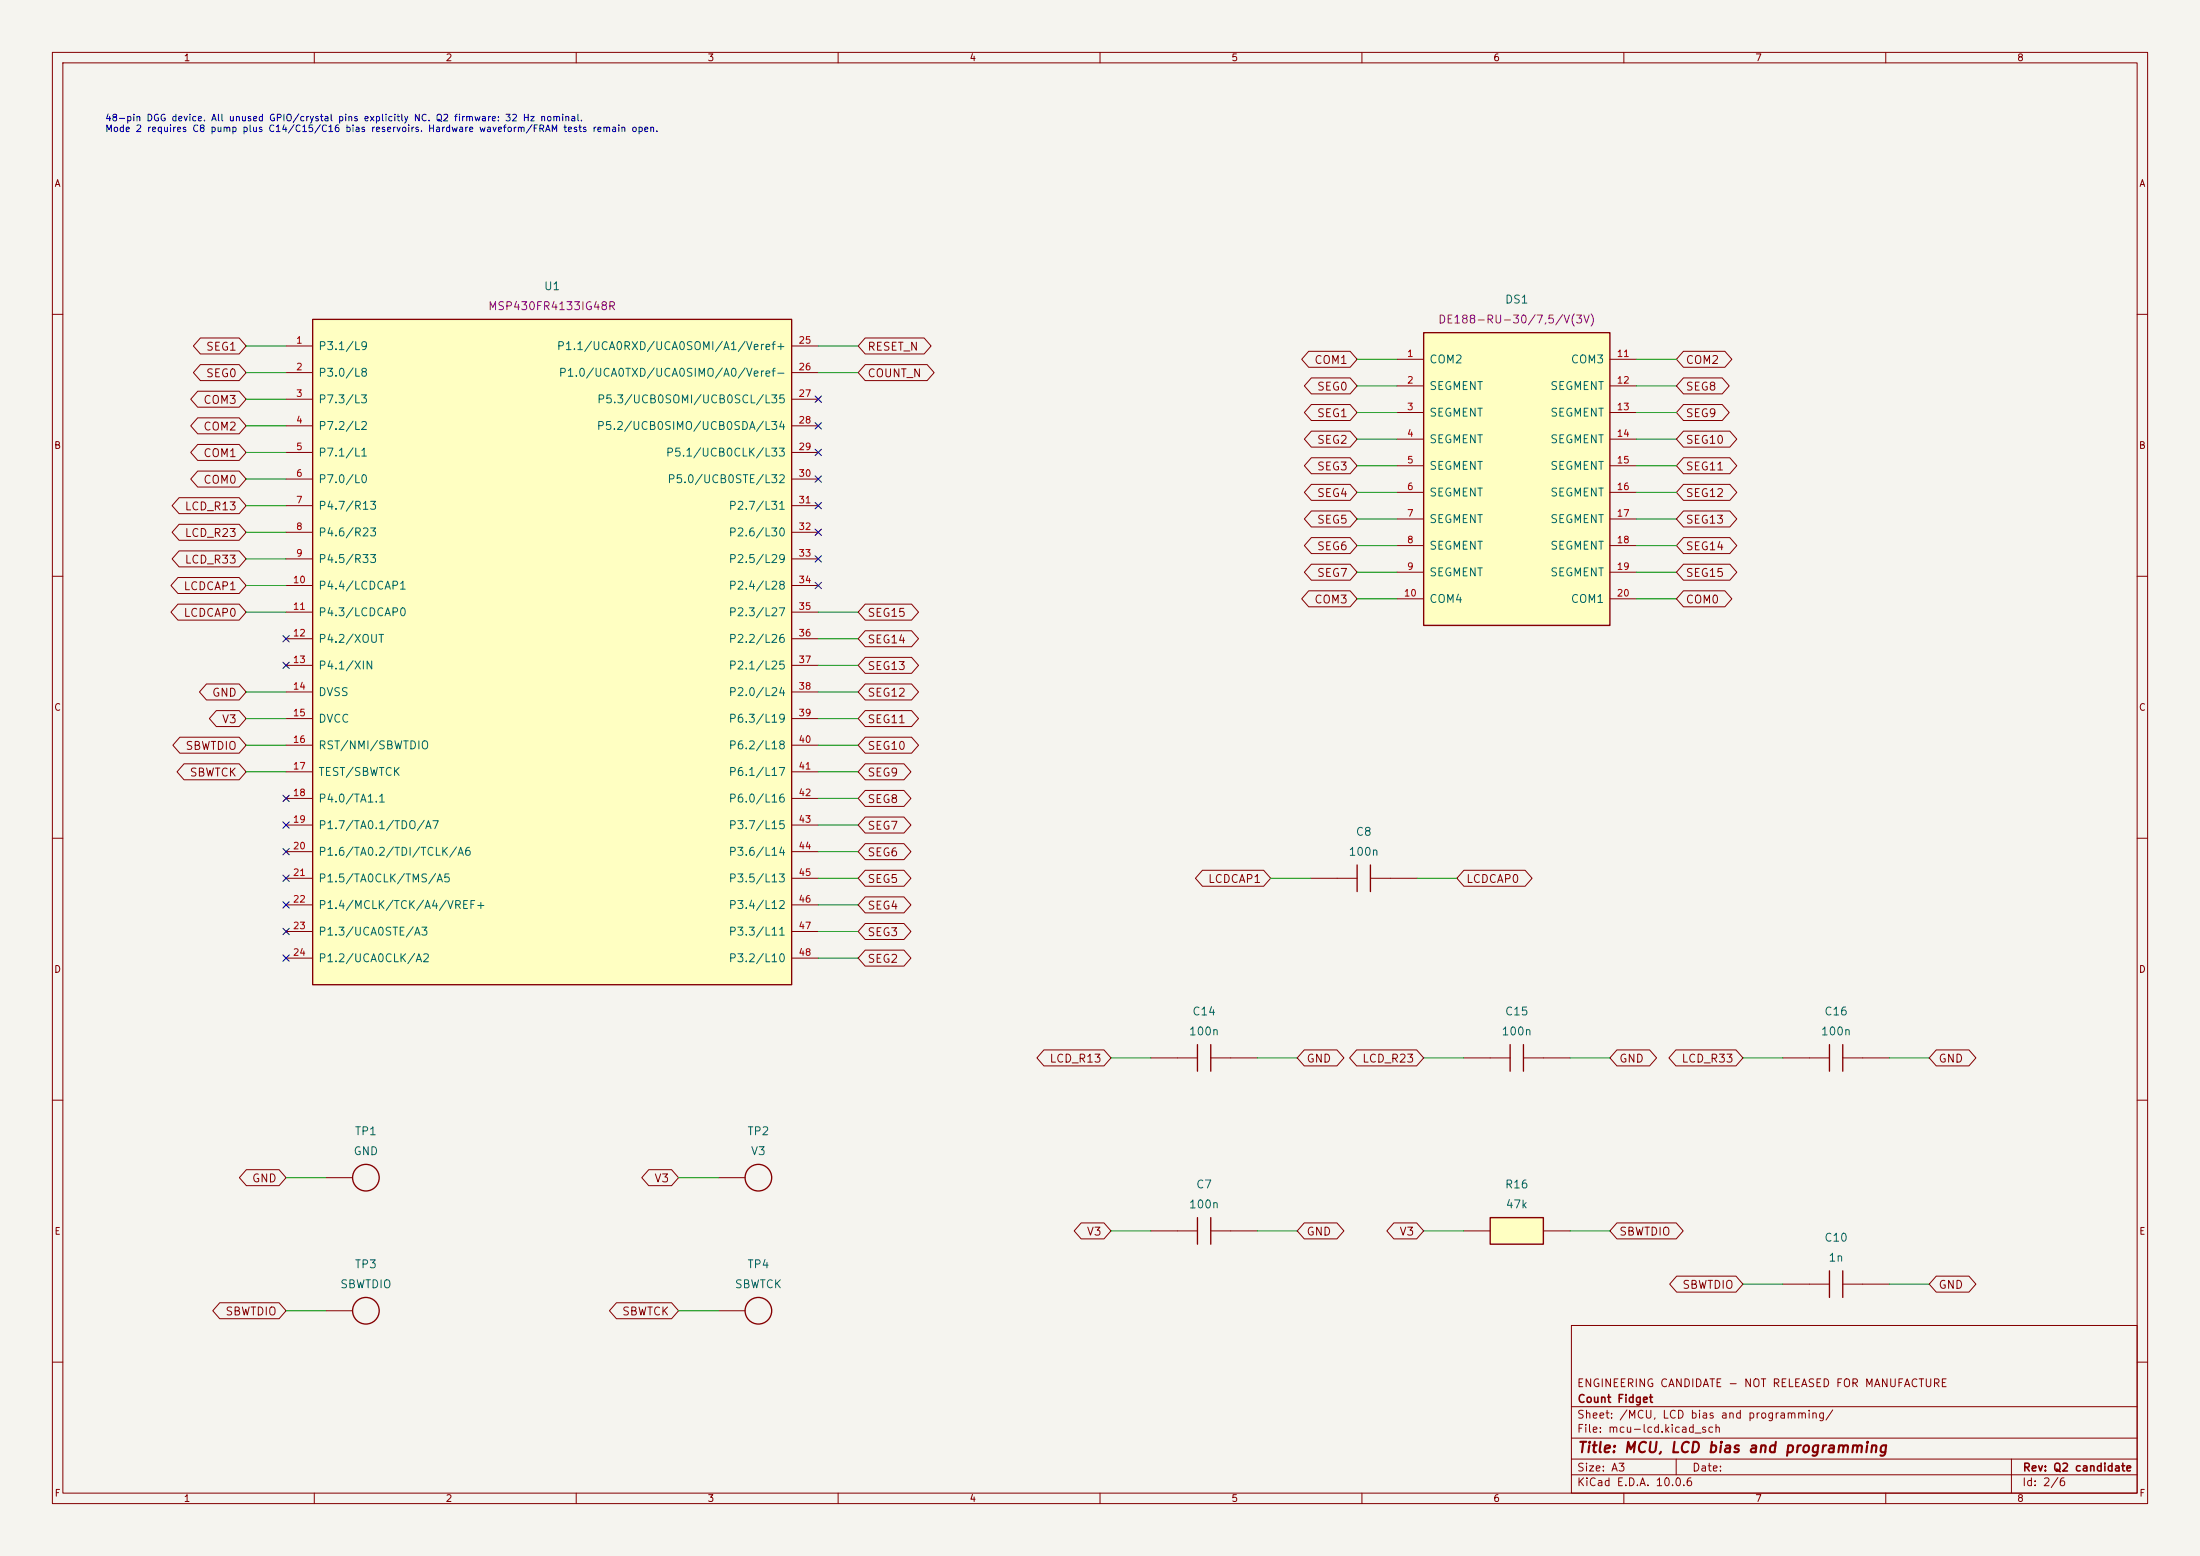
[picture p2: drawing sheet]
<svg xmlns="http://www.w3.org/2000/svg" width="420mm" height="297mm" viewBox="0 0 420 297" stroke-linecap="round" stroke-linejoin="round" font-family="sans-serif">
<path d="M0 0h420v297h-420z" fill="#f5f4ef" stroke="#f5f4ef" stroke-width=".19"/>
<g fill="none" stroke="#840000" stroke-width=".19">
<path d="M10 10h400v277h-400zM12 12h396v273h-396zM60 10v2M110 10v2M160 10v2M210 10v2M260 10v2M310 10v2M360 10v2M10 60h2M408 60h2M10 110h2"/>
<path d="M408 110h2M10 160h2M408 160h2M10 210h2M408 210h2M300 253h108v32h-108zM10 260h2M300 278.5h108M300 274.5h108M300 268.5h108M320 278.5v3M384 278.5v6.5"/>
<path d="M408 260h2M60 285v2M110 285v2M160 285v2M210 285v2M260 285v2M300 281.5h108M310 285v2M360 285v2"/>
</g>
<path d="M284.5 232.4h10.1v5.1h-10.1z" fill="#ffffc2"/>
<g fill="none" stroke="#840000" stroke-width=".25">
<path d="M284.5 232.4h10.1v5.1h-10.1z"/>
<circle cx="144.8" cy="250.2" r="2.54"/>
</g>
<path d="M279.4 234.9h5.1M294.6 234.9h5.1M137.2 250.2h5" fill="none" stroke="#840000" stroke-width=".19"/>
<path d="M271.8 63.5h35.5v55.9h-35.5z" fill="#ffffc2"/>
<g fill="none" stroke="#840000" stroke-width=".25">
<path d="M271.8 63.5h35.5v55.9h-35.5zM259.1 165.1v5.1M261.6 165.1v5.1M349.2 199.4v5.1M351.8 199.4v5.1M228.6 232.4v5.1M231.1 232.4v5.1M349.2 242.6v5M351.8 242.6v5"/>
<circle cx="69.8" cy="224.8" r="2.54"/>
<circle cx="144.8" cy="224.8" r="2.54"/>
<circle cx="69.8" cy="250.2" r="2.54"/>
</g>
<g fill="none" stroke="#840000" stroke-width=".19">
<path d="M266.7 68.6h5.1M266.7 73.7h5.1M266.7 78.7h5.1M307.3 68.6h5.1M307.3 73.7h5.1M307.3 78.7h5.1M266.7 83.8h5.1M266.7 88.9h5.1M266.7 94h5.1M266.7 99.1h5.1M307.3 83.8h5.1M307.3 88.9h5.1"/>
<path d="M307.3 94h5.1M307.3 99.1h5.1M266.7 104.1h5.1M266.7 109.2h5.1M266.7 114.3h5.1M307.3 104.1h5.1M307.3 109.2h5.1M307.3 114.3h5.1M250.2 167.6h8.9M261.6 167.6h8.9M340.4 201.9h8.8M351.8 201.9h8.9"/>
<path d="M62.2 224.8h5.1M137.2 224.8h5M219.7 234.9h8.9M231.1 234.9h8.9M62.2 250.2h5.1M340.4 245.1h8.8M351.8 245.1h8.9"/>
</g>
<path d="M59.7 61h91.4v127h-91.4z" fill="#ffffc2"/>
<path d="M59.7 61h91.4v127h-91.4zM228.6 199.4v5.1M231.1 199.4v5.1M288.3 199.4v5.1M290.8 199.4v5.1" fill="none" stroke="#840000" stroke-width=".25"/>
<g fill="none" stroke="#840000" stroke-width=".19">
<path d="M37.7 79.8h8l1.3 1.5-1.3 1.5h-8l-1.3-1.5zM37.7 74.7h8l1.3 1.5-1.3 1.5h-8l-1.3-1.5zM38.3 69.6h7.4l1.3 1.5-1.3 1.5h-7.4l-1.4-1.5zM38.3 64.5h7.4l1.3 1.5-1.3 1.6h-7.4l-1.4-1.6zM54.6 66h5.1M54.6 71.1h5.1M54.6 76.2h5.1M151.1 66h5.1M151.1 71.1h5.1M151.1 76.2h5.1M165.2 64.5h11.2l1.3 1.5-1.3 1.6h-11.2l-1.4-1.6zM165.2 69.6h11.8l1.3 1.5-1.3 1.5h-11.8l-1.4-1.5z"/>
<path d="M249.8 67.1h7.9l1.4 1.5-1.4 1.5h-7.9l-1.3-1.5zM250.3 77.2h7.4l1.4 1.5-1.4 1.6h-7.4l-1.3-1.6zM250.3 72.1h7.4l1.4 1.6-1.4 1.5h-7.4l-1.3-1.5zM321.4 77.2h7.4l1.3 1.5-1.3 1.6h-7.4l-1.4-1.6zM321.4 72.1h7.4l1.3 1.6-1.3 1.5h-7.4l-1.4-1.5zM321.4 67.1h7.9l1.3 1.5-1.3 1.5h-7.9l-1.4-1.5zM34.2 95h11.5l1.3 1.5-1.3 1.5h-11.5l-1.3-1.5zM37.7 89.9h8l1.3 1.5-1.3 1.6h-8l-1.3-1.6zM37.7 84.8h8l1.3 1.6-1.3 1.5h-8l-1.3-1.5zM54.6 81.3h5.1M54.6 86.4h5.1M54.6 91.4h5.1"/>
<path d="M54.6 96.5h5.1M151.1 81.3h5.1M151.1 86.4h5.1M151.1 91.4h5.1M151.1 96.5h5.1M250.3 97.5h7.4l1.4 1.6-1.4 1.5h-7.4l-1.3-1.5zM250.3 92.5h7.4l1.4 1.5-1.4 1.5h-7.4l-1.3-1.5zM250.3 87.4h7.4l1.4 1.5-1.4 1.5h-7.4l-1.3-1.5zM250.3 82.3h7.4l1.4 1.5-1.4 1.5h-7.4l-1.3-1.5zM321.4 92.5h8.8l1.4 1.5-1.4 1.5h-8.8l-1.4-1.5zM321.4 97.5h8.8l1.4 1.6-1.4 1.5h-8.8l-1.4-1.5zM321.4 87.4h8.8l1.4 1.5-1.4 1.5h-8.8l-1.4-1.5z"/>
<path d="M321.4 82.3h8.8l1.4 1.5-1.4 1.5h-8.8l-1.4-1.5zM34 110.2h11.7l1.3 1.6-1.3 1.5h-11.7l-1.4-1.5zM34 115.3h11.7l1.3 1.5-1.3 1.6h-11.7l-1.4-1.6zM34.2 100.1h11.5l1.3 1.5-1.3 1.5h-11.5l-1.3-1.5zM34.2 105.2h11.5l1.3 1.5-1.3 1.5h-11.5l-1.3-1.5zM54.6 101.6h5.1M54.6 106.7h5.1M54.6 111.8h5.1M54.6 116.8h5.1M151.1 101.6h5.1M151.1 106.7h5.1M151.1 111.8h5.1"/>
<path d="M151.1 116.8h5.1M165.2 115.3h8.8l1.4 1.5-1.4 1.6h-8.8l-1.4-1.6zM249.8 112.8h7.9l1.4 1.5-1.4 1.5h-7.9l-1.3-1.5zM250.3 107.7h7.4l1.4 1.5-1.4 1.5h-7.4l-1.3-1.5zM250.3 102.6h7.4l1.4 1.5-1.4 1.6h-7.4l-1.3-1.6zM321.4 112.8h7.9l1.3 1.5-1.3 1.5h-7.9l-1.4-1.5zM321.4 107.7h8.8l1.4 1.5-1.4 1.5h-8.8l-1.4-1.5zM321.4 102.6h8.8l1.4 1.5-1.4 1.6h-8.8l-1.4-1.6zM39.4 130.6h6.3l1.3 1.5-1.3 1.5h-6.3l-1.3-1.5zM41.3 135.6h4.4l1.3 1.6-1.3 1.5h-4.4l-1.3-1.5zM54.6 121.9h5.1M54.6 127h5.1"/>
<path d="M54.6 132.1h5.1M54.6 137.2h5.1M151.1 121.9h5.1M151.1 127h5.1M151.1 132.1h5.1M151.1 137.2h5.1M165.2 120.4h8.8l1.4 1.5-1.4 1.5h-8.8l-1.4-1.5zM165.2 125.5h8.8l1.4 1.5-1.4 1.5h-8.8l-1.4-1.5zM165.2 130.6h8.8l1.4 1.5-1.4 1.5h-8.8l-1.4-1.5zM165.2 135.6h8.8l1.4 1.6-1.4 1.5h-8.8l-1.4-1.5zM34.3 140.7h11.4l1.3 1.5-1.3 1.6h-11.4l-1.3-1.6zM35.1 145.8h10.6l1.3 1.5-1.3 1.5h-10.6l-1.3-1.5z"/>
<path d="M54.6 142.2h5.1M54.6 147.3h5.1M54.6 152.4h5.1M54.6 157.5h5.1M151.1 142.2h5.1M151.1 147.3h5.1M151.1 152.4h5.1M151.1 157.5h5.1M165.2 140.7h8.8l1.4 1.5-1.4 1.6h-8.8l-1.4-1.6zM165.2 145.8h7.4l1.3 1.5-1.3 1.5h-7.4l-1.4-1.5zM165.2 150.9h7.4l1.3 1.5-1.3 1.5h-7.4l-1.4-1.5zM165.2 156h7.4l1.3 1.5-1.3 1.5h-7.4l-1.4-1.5z"/>
<path d="M54.6 162.6h5.1M54.6 167.6h5.1M54.6 172.7h5.1M54.6 177.8h5.1M151.1 162.6h5.1M151.1 167.6h5.1M151.1 172.7h5.1M151.1 177.8h5.1M165.2 161h7.4l1.3 1.6-1.3 1.5h-7.4l-1.4-1.5zM165.2 166.1h7.4l1.3 1.5-1.3 1.6h-7.4l-1.4-1.6zM165.2 171.2h7.4l1.3 1.5-1.3 1.5h-7.4l-1.4-1.5zM165.2 176.3h7.4l1.3 1.5-1.3 1.5h-7.4l-1.4-1.5z"/>
<path d="M229.5 166.1h11.7l1.4 1.5-1.4 1.6h-11.7l-1.3-1.6zM279.5 166.1h11.7l1.3 1.5-1.3 1.6h-11.7l-1.4-1.6zM54.6 182.9h5.1M151.1 182.9h5.1M165.2 181.4h7.4l1.3 1.5-1.3 1.5h-7.4l-1.4-1.5zM199.3 200.4h11.5l1.3 1.5-1.3 1.6h-11.5l-1.3-1.6zM219.7 201.9h8.9M231.1 201.9h8.9M249 200.4h6.2l1.4 1.5-1.4 1.6h-6.2l-1.4-1.6zM259 200.4h11.4l1.4 1.5-1.4 1.6h-11.4l-1.4-1.6zM279.4 201.9h8.9M290.8 201.9h8.9"/>
<path d="M308.7 200.4h6.2l1.4 1.5-1.4 1.6h-6.2l-1.4-1.6zM319.9 200.4h11.5l1.3 1.5-1.3 1.6h-11.5l-1.3-1.6zM369.6 200.4h6.3l1.3 1.5-1.3 1.6h-6.3l-1.3-1.6zM47 223.3h6.3l1.3 1.5-1.3 1.5h-6.3l-1.3-1.5zM123.8 223.3h4.4l1.3 1.5-1.3 1.5h-4.4l-1.3-1.5zM206.4 233.4h4.4l1.3 1.5-1.3 1.6h-4.4l-1.3-1.6zM249 233.4h6.2l1.4 1.5-1.4 1.6h-6.2l-1.4-1.6zM266.1 233.4h4.3l1.4 1.5-1.4 1.6h-4.3l-1.3-1.6zM308.7 233.4h11.3l1.3 1.5-1.3 1.6h-11.3l-1.4-1.6zM42 248.7h11.3l1.3 1.5-1.3 1.5h-11.3l-1.4-1.5zM117.7 248.7h10.5l1.3 1.5-1.3 1.5h-10.5l-1.4-1.5zM320.1 243.6h11.3l1.3 1.5-1.3 1.5h-11.3l-1.4-1.5z"/>
<path d="M369.6 243.6h6.3l1.3 1.5-1.3 1.5h-6.3l-1.3-1.5z"/>
</g>
<g fill="none" stroke="#009600" stroke-width=".19">
<path d="M47 66h7.6M47 71.1h7.6M47 76.2h7.6M156.2 66h7.6M156.2 71.1h7.6M259.1 73.7h7.6M259.1 78.7h7.6M259.1 68.6h7.6M312.4 73.7h7.6M312.4 78.7h7.6M312.4 68.6h7.6M47 81.3h7.6"/>
<path d="M47 86.4h7.6M47 91.4h7.6M47 96.5h7.6M259.1 99.1h7.6M259.1 83.8h7.6M259.1 88.9h7.6M259.1 94h7.6M312.4 99.1h7.6M312.4 83.8h7.6M312.4 88.9h7.6M312.4 94h7.6M47 106.7h7.6"/>
<path d="M47 111.8h7.6M47 116.8h7.6M47 101.6h7.6M156.2 116.8h7.6M259.1 104.1h7.6M259.1 109.2h7.6M259.1 114.3h7.6M312.4 104.1h7.6M312.4 109.2h7.6M312.4 114.3h7.6M47 137.2h7.6M47 132.1h7.6"/>
<path d="M156.2 137.2h7.6M156.2 132.1h7.6M156.2 127h7.6M156.2 121.9h7.6M47 147.3h7.6M47 142.2h7.6M156.2 157.5h7.6M156.2 152.4h7.6M156.2 147.3h7.6M156.2 142.2h7.6M156.2 177.8h7.6M156.2 172.7h7.6"/>
<path d="M156.2 167.6h7.6M156.2 162.6h7.6M242.6 167.6h7.6M270.5 167.6h7.6M156.2 182.9h7.6M212.1 201.9h7.6M240 201.9h7.6M271.8 201.9h7.6M299.7 201.9h7.6M332.7 201.9h7.7M360.7 201.9h7.6M54.6 224.8h7.6"/>
<path d="M129.5 224.8h7.7M212.1 234.9h7.6M240 234.9h7.6M271.8 234.9h7.6M299.7 234.9h7.6M54.6 250.2h7.6M129.5 250.2h7.7M332.7 245.1h7.7M360.7 245.1h7.6"/>
</g>
<g fill="none" stroke="#000084" stroke-width=".19">
<path d="M155.6 75.6l1.2 1.2M156.8 75.6l-1.2 1.2M155.6 95.9l1.2 1.2M155.6 90.8l1.2 1.2M155.6 85.8l1.2 1.2M155.6 80.7l1.2 1.2M156.8 95.9l-1.2 1.2M156.8 90.8l-1.2 1.2M156.8 85.8l-1.2 1.2M156.8 80.7l-1.2 1.2M155.6 111.2l1.2 1.2M155.6 106.1l1.2 1.2"/>
<path d="M155.6 101l1.2 1.2M156.8 111.2l-1.2 1.2M156.8 106.1l-1.2 1.2M156.8 101l-1.2 1.2M54 126.4l1.2 1.2M54 121.3l1.2 1.2M55.2 126.4l-1.2 1.2M55.2 121.3l-1.2 1.2M54 151.8l1.2 1.2M54 156.9l1.2 1.2M55.2 151.8l-1.2 1.2M55.2 156.9l-1.2 1.2"/>
<path d="M54 177.2l1.2 1.2M54 162l1.2 1.2M54 167l1.2 1.2M54 172.1l1.2 1.2M55.2 177.2l-1.2 1.2M55.2 162l-1.2 1.2M55.2 167l-1.2 1.2M55.2 172.1l-1.2 1.2M54 182.3l1.2 1.2M55.2 182.3l-1.2 1.2"/>
</g>
<text font-size="2" fill="#840000" x="301" y="277.8">Title: MCU, LCD bias and programming</text>
<g font-size="1.5" fill="#840084">
<text x="93.1" y="59.6">MSP430FR4133IG48R</text>
<text x="274.4" y="62.1">DE188-RU-30/7,5/V(3V)</text>
</g>
<g font-size="1.5" fill="#006464">
<text x="103.7" y="55.8">U1</text>
<text x="287.2" y="58.3">DS1</text>
<text x="60.7" y="67.2">P3.1/L9</text>
<text x="106.2" y="67.2">P1.1/UCA0RXD/UCA0SOMI/A1/Veref+</text>
<text x="272.7" y="69.7">COM2</text>
<text x="299.8" y="69.7">COM3</text>
<text x="60.7" y="72.3">P3.0/L8</text>
<text x="60.7" y="77.4">P7.3/L3</text>
<text x="106.5" y="72.3">P1.0/UCA0TXD/UCA0SIMO/A0/Veref-</text>
<text x="113.9" y="77.4">P5.3/UCB0SOMI/UCB0SCL/L35</text>
<text x="272.7" y="74.8">SEGMENT</text>
<text x="295.8" y="74.8">SEGMENT</text>
<text x="60.7" y="82.4">P7.2/L2</text>
<text x="113.8" y="82.4">P5.2/UCB0SIMO/UCB0SDA/L34</text>
<text x="272.7" y="79.9">SEGMENT</text>
<text x="295.8" y="79.9">SEGMENT</text>
<text x="60.7" y="87.5">P7.1/L1</text>
<text x="127" y="87.5">P5.1/UCB0CLK/L33</text>
<text x="272.7" y="85">SEGMENT</text>
<text x="295.8" y="85">SEGMENT</text>
<text x="60.7" y="92.6">P7.0/L0</text>
<text x="127.3" y="92.6">P5.0/UCB0STE/L32</text>
<text x="272.7" y="90.1">SEGMENT</text>
<text x="272.7" y="95.1">SEGMENT</text>
<text x="295.8" y="90.1">SEGMENT</text>
<text x="295.8" y="95.1">SEGMENT</text>
<text x="60.7" y="97.7">P4.7/R13</text>
<text x="139" y="97.7">P2.7/L31</text>
<text x="272.7" y="100.2">SEGMENT</text>
<text x="295.8" y="100.2">SEGMENT</text>
<text x="60.7" y="102.8">P4.6/R23</text>
<text x="60.7" y="107.8">P4.5/R33</text>
<text x="139" y="102.8">P2.6/L30</text>
<text x="139" y="107.8">P2.5/L29</text>
<text x="272.7" y="105.3">SEGMENT</text>
<text x="295.8" y="105.3">SEGMENT</text>
<text x="60.7" y="112.9">P4.4/LCDCAP1</text>
<text x="139" y="112.9">P2.4/L28</text>
<text x="272.7" y="110.4">SEGMENT</text>
<text x="295.8" y="110.4">SEGMENT</text>
<text x="60.7" y="118">P4.3/LCDCAP0</text>
<text x="139" y="118">P2.3/L27</text>
<text x="272.7" y="115.5">COM4</text>
<text x="299.8" y="115.5">COM1</text>
<text x="60.7" y="123.1">P4.2/XOUT</text>
<text x="139" y="123.1">P2.2/L26</text>
<text x="60.7" y="128.2">P4.1/XIN</text>
<text x="139" y="128.2">P2.1/L25</text>
<text x="60.7" y="133.2">DVSS</text>
<text x="139" y="133.2">P2.0/L24</text>
<text x="60.7" y="138.3">DVCC</text>
<text x="60.7" y="143.4">RST/NMI/SBWTDIO</text>
<text x="139" y="138.3">P6.3/L19</text>
<text x="139" y="143.4">P6.2/L18</text>
<text x="60.7" y="148.5">TEST/SBWTCK</text>
<text x="139" y="148.5">P6.1/L17</text>
<text x="60.7" y="153.6">P4.0/TA1.1</text>
<text x="139" y="153.6">P6.0/L16</text>
<text x="60.7" y="158.6">P1.7/TA0.1/TDO/A7</text>
<text x="139" y="158.6">P3.7/L15</text>
<text x="258.7" y="159.9">C8</text>
<text x="60.7" y="163.7">P1.6/TA0.2/TDI/TCLK/A6</text>
<text x="139" y="163.7">P3.6/L14</text>
<text x="257.3" y="163.7">100n</text>
<text x="60.7" y="168.8">P1.5/TA0CLK/TMS/A5</text>
<text x="60.7" y="173.9">P1.4/MCLK/TCK/A4/VREF+</text>
<text x="139" y="168.8">P3.5/L13</text>
<text x="139" y="173.9">P3.4/L12</text>
<text x="60.7" y="179">P1.3/UCA0STE/A3</text>
<text x="139" y="179">P3.3/L11</text>
<text x="60.7" y="184">P1.2/UCA0CLK/A2</text>
<text x="139" y="184">P3.2/L10</text>
<text x="227.5" y="194.2">C14</text>
<text x="287.2" y="194.2">C15</text>
<text x="348.2" y="194.2">C16</text>
<text x="226.9" y="198">100n</text>
<text x="286.5" y="198">100n</text>
<text x="347.5" y="198">100n</text>
<text x="67.4" y="220.9">GND</text>
<text x="67.6" y="217.1">TP1</text>
<text x="142.6" y="217.1">TP2</text>
<text x="143.2" y="220.9">V3</text>
<text x="228.2" y="227.2">C7</text>
<text x="287.2" y="227.2">R16</text>
<text x="226.9" y="231">100n</text>
<text x="287.3" y="231">47k</text>
<text x="348.2" y="237.4">C10</text>
<text x="67.6" y="242.5">TP3</text>
<text x="142.6" y="242.5">TP4</text>
<text x="349" y="241.2">1n</text>
<text x="64.8" y="246.3">SBWTDIO</text>
<text x="140.2" y="246.3">SBWTCK</text>
</g>
<g font-size="1.5" fill="#840000">
<text x="39.2" y="67.3">SEG1</text>
<text x="165.5" y="67.3">RESET_N</text>
<text x="250.8" y="69.8">COM1</text>
<text x="321.7" y="69.8">COM2</text>
<text x="38.7" y="77.5">COM3</text>
<text x="39.2" y="72.4">SEG0</text>
<text x="165.5" y="72.4">COUNT_N</text>
<text x="251.3" y="74.9">SEG0</text>
<text x="321.7" y="74.9">SEG8</text>
<text x="38.7" y="82.5">COM2</text>
<text x="251.3" y="80">SEG1</text>
<text x="321.7" y="80">SEG9</text>
<text x="38.7" y="87.6">COM1</text>
<text x="251.3" y="85.1">SEG2</text>
<text x="321.7" y="85.1">SEG10</text>
<text x="38.7" y="92.7">COM0</text>
<text x="251.3" y="95.2">SEG4</text>
<text x="251.3" y="90.2">SEG3</text>
<text x="321.7" y="95.2">SEG12</text>
<text x="321.7" y="90.2">SEG11</text>
<text x="35.2" y="97.8">LCD_R13</text>
<text x="251.3" y="100.3">SEG5</text>
<text x="321.7" y="100.3">SEG13</text>
<text x="35.2" y="102.9">LCD_R23</text>
<text x="35.2" y="107.9">LCD_R33</text>
<text x="251.3" y="105.4">SEG6</text>
<text x="321.7" y="105.4">SEG14</text>
<text x="34.9" y="113">LCDCAP1</text>
<text x="251.3" y="110.5">SEG7</text>
<text x="321.7" y="110.5">SEG15</text>
<text x="34.9" y="118.1">LCDCAP0</text>
<text x="165.5" y="118.1">SEG15</text>
<text x="250.8" y="115.6">COM3</text>
<text x="321.7" y="115.6">COM0</text>
<text x="165.5" y="123.2">SEG14</text>
<text x="165.5" y="128.3">SEG13</text>
<text x="40.4" y="133.3">GND</text>
<text x="165.5" y="133.3">SEG12</text>
<text x="35.3" y="143.5">SBWTDIO</text>
<text x="42.3" y="138.4">V3</text>
<text x="165.5" y="138.4">SEG11</text>
<text x="165.5" y="143.5">SEG10</text>
<text x="36.1" y="148.6">SBWTCK</text>
<text x="165.5" y="148.6">SEG9</text>
<text x="165.5" y="153.7">SEG8</text>
<text x="165.5" y="158.7">SEG7</text>
<text x="165.5" y="163.8">SEG6</text>
<text x="165.5" y="168.9">SEG5</text>
<text x="165.5" y="174">SEG4</text>
<text x="230.5" y="168.9">LCDCAP1</text>
<text x="279.8" y="168.9">LCDCAP0</text>
<text x="165.5" y="179.1">SEG3</text>
<text x="165.5" y="184.1">SEG2</text>
<text x="200.3" y="203.2">LCD_R13</text>
<text x="249.3" y="203.2">GND</text>
<text x="259.9" y="203.2">LCD_R23</text>
<text x="309" y="203.2">GND</text>
<text x="320.9" y="203.2">LCD_R33</text>
<text x="370" y="203.2">GND</text>
<text x="48" y="226.1">GND</text>
<text x="124.8" y="226.1">V3</text>
<text x="207.4" y="236.2">V3</text>
<text x="249.3" y="236.2">GND</text>
<text x="267.1" y="236.2">V3</text>
<text x="309" y="236.2">SBWTDIO</text>
<text x="42.9" y="251.5">SBWTDIO</text>
<text x="118.6" y="251.5">SBWTCK</text>
<text x="321" y="246.4">SBWTDIO</text>
<text x="370" y="246.4">GND</text>
<text x="300.9" y="265.1">ENGINEERING CANDIDATE - NOT RELEASED FOR MANUFACTURE</text>
<text x="301" y="268.1">Count Fidget</text>
<text x="300.9" y="273.8">File: mcu-lcd.kicad_sch</text>
<text x="300.9" y="271.1">Sheet: /MCU, LCD bias and programming/</text>
<text x="300.9" y="281.2">Size: A3</text>
<text x="322.9" y="281.2">Date:</text>
<text x="386" y="281.2">Rev: Q2 candidate</text>
<text x="300.9" y="284">KiCad E.D.A. 10.0.6</text>
<text x="385.9" y="284">Id: 2/6</text>
</g>
<g font-size="1.3" fill="#840000">
<text x="35" y="12">1</text>
<text x="85" y="12">2</text>
<text x="135" y="12">3</text>
<text x="185" y="12">4</text>
<text x="235" y="12">5</text>
<text x="285" y="12">6</text>
<text x="335" y="12">7</text>
<text x="385" y="12">8</text>
<text x="10.3" y="36">A</text>
<text x="408.3" y="36">A</text>
<text x="10.2" y="86">B</text>
<text x="408.2" y="86">B</text>
<text x="10.2" y="136">C</text>
<text x="408.2" y="136">C</text>
<text x="10.2" y="186">D</text>
<text x="408.2" y="186">D</text>
<text x="10.3" y="236">E</text>
<text x="408.3" y="236">E</text>
<text x="10.3" y="286">F</text>
<text x="35" y="287">1</text>
<text x="85" y="287">2</text>
<text x="135" y="287">3</text>
<text x="185" y="287">4</text>
<text x="235" y="287">5</text>
<text x="285" y="287">6</text>
<text x="335" y="287">7</text>
<text x="385" y="287">8</text>
<text x="408.3" y="286">F</text>
</g>
<g font-size="1.3" fill="#0000c2">
<text x="20" y="23.5">48-pin DGG device. All unused GPIO/crystal pins explicitly NC. Q2 firmware: 32 Hz nominal.</text>
<text x="20" y="25.5">Mode 2 requires C8 pump plus C14/C15/C16 bias reservoirs. Hardware waveform/FRAM tests remain open.</text>
</g>
<g font-size="1.3" fill="#a90000">
<text x="56.4" y="65.9">1</text>
<text x="152.3" y="65.9">25</text>
<text x="56.4" y="71">2</text>
<text x="152.3" y="71">26</text>
<text x="268.5" y="68.4">1</text>
<text x="308.5" y="68.4">11</text>
<text x="56.4" y="76.1">3</text>
<text x="152.3" y="76.1">27</text>
<text x="268.5" y="73.5">2</text>
<text x="308.5" y="73.5">12</text>
<text x="56.4" y="81.1">4</text>
<text x="152.3" y="81.1">28</text>
<text x="268.5" y="78.6">3</text>
<text x="268.5" y="83.7">4</text>
<text x="308.5" y="78.6">13</text>
<text x="308.5" y="83.7">14</text>
<text x="56.4" y="86.2">5</text>
<text x="152.3" y="86.2">29</text>
<text x="268.5" y="88.8">5</text>
<text x="308.5" y="88.8">15</text>
<text x="56.4" y="91.3">6</text>
<text x="152.3" y="91.3">30</text>
<text x="268.5" y="93.8">6</text>
<text x="308.5" y="93.8">16</text>
<text x="56.4" y="96.4">7</text>
<text x="56.4" y="101.5">8</text>
<text x="152.3" y="96.4">31</text>
<text x="152.3" y="101.5">32</text>
<text x="268.5" y="98.9">7</text>
<text x="308.5" y="98.9">17</text>
<text x="56.4" y="106.5">9</text>
<text x="152.3" y="106.5">33</text>
<text x="268.5" y="104">8</text>
<text x="308.5" y="104">18</text>
<text x="55.8" y="111.6">10</text>
<text x="152.3" y="111.6">34</text>
<text x="268.5" y="109.1">9</text>
<text x="308.5" y="109.1">19</text>
<text x="55.8" y="116.7">11</text>
<text x="152.3" y="116.7">35</text>
<text x="267.9" y="114.2">10</text>
<text x="308.5" y="114.2">20</text>
<text x="55.8" y="121.8">12</text>
<text x="152.3" y="121.8">36</text>
<text x="55.8" y="126.9">13</text>
<text x="55.8" y="131.9">14</text>
<text x="152.3" y="126.9">37</text>
<text x="152.3" y="131.9">38</text>
<text x="55.8" y="137">15</text>
<text x="152.3" y="137">39</text>
<text x="55.8" y="142.1">16</text>
<text x="152.3" y="142.1">40</text>
<text x="55.8" y="147.2">17</text>
<text x="152.3" y="147.2">41</text>
<text x="55.8" y="152.3">18</text>
<text x="152.3" y="152.3">42</text>
<text x="55.8" y="157.3">19</text>
<text x="152.3" y="157.3">43</text>
<text x="55.8" y="162.4">20</text>
<text x="55.8" y="167.5">21</text>
<text x="152.3" y="162.4">44</text>
<text x="152.3" y="167.5">45</text>
<text x="55.8" y="172.6">22</text>
<text x="152.3" y="172.6">46</text>
<text x="55.8" y="177.7">23</text>
<text x="152.3" y="177.7">47</text>
<text x="55.8" y="182.7">24</text>
<text x="152.3" y="182.7">48</text>
</g>
</svg>
